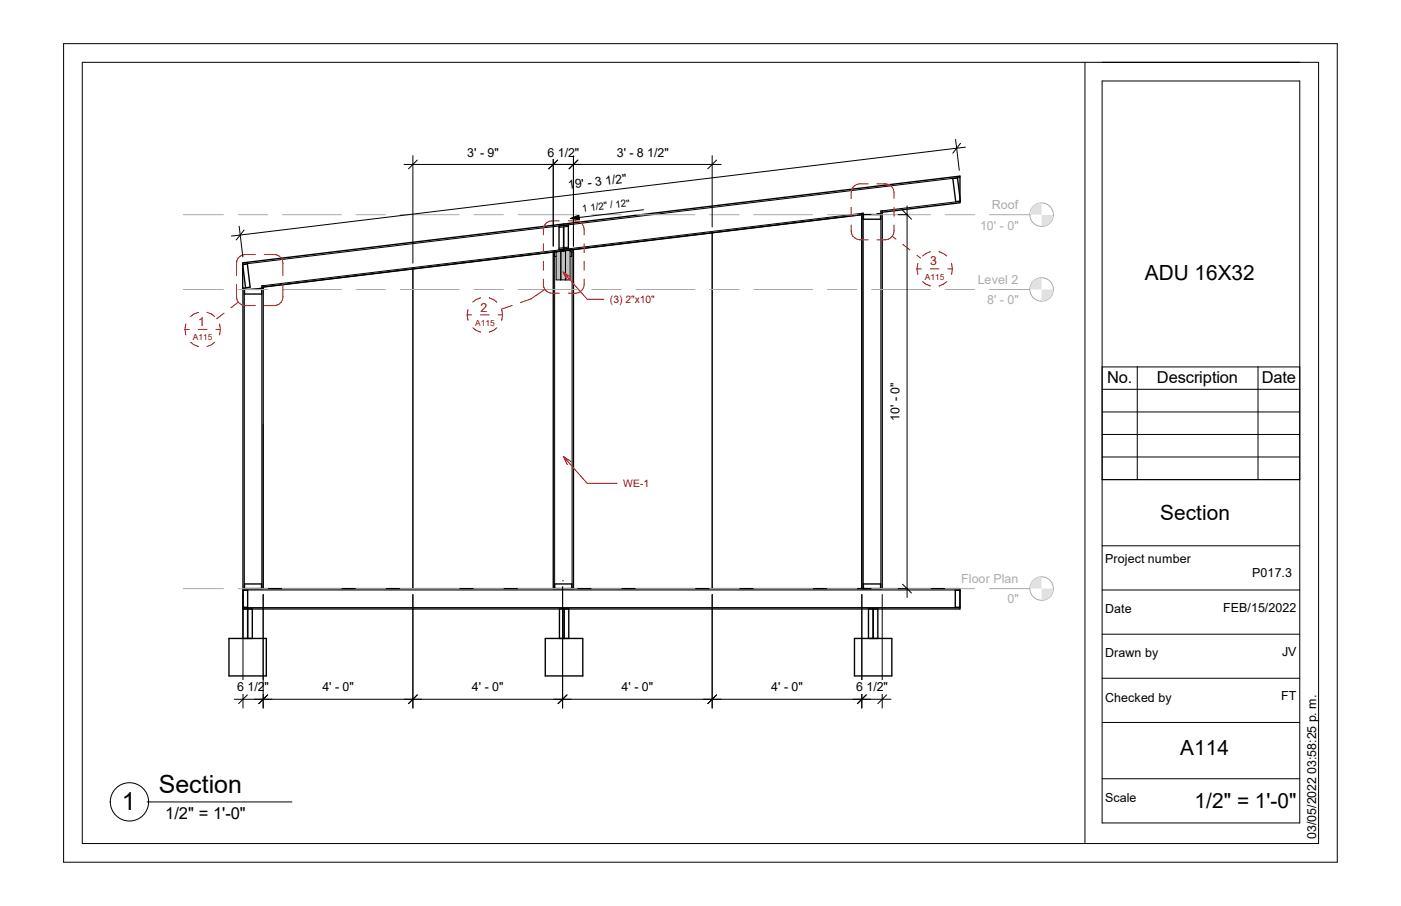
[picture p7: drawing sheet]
<svg xmlns="http://www.w3.org/2000/svg" width="432mm" height="279mm" viewBox="0 0 432 279" stroke-linecap="round" stroke-linejoin="round" font-family="sans-serif">
<path d="M270.3 65.7h1.4v.5h-1.4zM79.7 88.8h1.4v.5h-1.4z" fill="#000"/>
<g fill="#c0c0c0">
<path d="M174.3 77.1h1.4v9.2h-1.4z"/>
<path d="M172.8 77.3h1.5v9h-1.5z"/>
<path d="M171.4 77.5h1.4v8.8h-1.4z"/>
</g>
<g fill="#fff">
<path d="M74.8 69.1h98.9v12.3h-98.9z"/>
<path d="M74.8 69.5h98.9v19.3h-98.9z"/>
<path d="M81.1 76.9h92.6v11.6h-92.6z"/>
<path d="M74.8 81.6l.1 .4z"/>
<path d="M295.9 61.1l.1 .9z"/>
<path d="M173.7 69.6v.4z"/>
<path d="M173.7 70v6.4z"/>
<path d="M173.7 76.4v.4z"/>
</g>
<g fill="#fff">
<path d="M267.7 187.8h2.9v9.1h-2.9zM74.9 187.8h2.9v9.1h-2.9zM172.4 187.8h2.9v9.1h-2.9z" fill-rule="evenodd"/>
<path d="M263.4 196.9h11.5v11.5h-11.5zM70.6 196.9h11.5v11.5h-11.5zM168.1 196.9h11.5v11.5h-11.5z" fill-rule="evenodd"/>
</g>
<g fill="none" stroke="#000" stroke-width=".42">
<path d="M293.7 55l1.4-.1 .9 7.1-1.4 .2zM172.3 69.7l2.9-.3v7.2l-2.9 .4zM173.7 77.3v-8.2l122.2-14.8v8.2l-24 2.9v116.1M176.7 77v104.5M270.3 66.2h-4.2v1.4h5.3v-1.4M74.8 81.6l1.4-.2 .9 7.2-1.4 .2zM79.7 89.2h-4.3v1.5h5.2v-1.4M70.6 196.9h11.5v11.5h-11.5zM74.9 181.5h221v6.3h-221M74.9 182h1.4v5.3h-1.4M75.4 181.5v-1.4h5.2v1.4M76.3 187.8v9.1"/>
<path d="M77.8 187.8v9.1M81.1 181.5v-93l92.6-11.2v-8.2l-98.9 12 .1 115.8M168.1 196.9h11.5v11.5h-11.5zM170.5 181.5v-103.8l95.1-11.5v115.3M170.9 181.5v-1.4h5.3v1.4M172.4 187.8v9.1M173.9 187.8v9.1M175.3 187.8v9.1M263.4 196.9h11.5v11.5h-11.5zM266.1 181.5v-1.4h5.3v1.4M267.7 187.8v9.1M269.1 187.8v9.1"/>
<path d="M270.6 187.8v9.1M295.9 182h-1.5v5.3h1.5"/>
</g>
<g fill="none" stroke="#000" stroke-width=".31">
<path d="M295.9 54.7l-122.2 14.8M170.5 77.7l-43.2 5.2M170.9 79.1h.5M171.4 77.6h-.5v103.9M172.8 77.4v8.9M173.7 69.5l-98.9 12M173.7 76.9l-92.6 11.2M174.3 77.3l-1.5 .1M174.3 77.3v9M174.3 77.3l1.4-.2v9.2h-4.3v-8.7l1.4-.1M175.2 69.8l-2.9 .3M175.2 76.2l-2.9 .3"/>
<path d="M175.7 77.6h.5v1.5h-.5M176.3 77v104.5M219.5 71.8v109.7M219.5 71.8l-42.8 5.2M219.5 71.8l46.1-5.6v115.3h-88.9M265.6 65.8l.5-.1v115.8M265.6 65.8v.4M265.6 65.8l-91.9 11.1M270.3 65.9l1.4-.2v.5h-1.4zM271.5 66.2v115.3M271.9 65v.4M271.9 65l-.4 .1v.7"/>
<path d="M295.9 62.1l-24 2.9M74.8 88.9l.5-.1v92.7M74.8 81.1h.3M80.7 89.3v92.2M81.1 88.8v.5h-3.9M81.1 88.1h-.4v.8M81.1 88.8l-1.4 .2v.3M81.1 88.8l-3.9 .4M127.3 82.9l-46.2 5.6v-.4M127.3 82.9v98.6h-46.2v-50.7M173.4 179.1h.2M74.9 187.4h221"/>
<path d="M74.9 181.9h221"/>
</g>
<circle cx="321" cy="181.5" r="3.6" fill="none" stroke="#aaa" stroke-width=".31"/>
<g fill="#e2e2e2">
<path d="M321 181.5h3.7v3.6h-3.7z"/>
<path d="M317.4 177.9h3.6v3.6h-3.6z"/>
</g>
<g fill="#fff">
<path d="M296.3 176.4h17.6v4.3h-17.6z"/>
<path d="M310.5 182.7h3.6v4.3h-3.6z"/>
</g>
<g fill="none" stroke="#aaa" stroke-width=".31">
<path d="M56.5 181.5h12.4M73.4 181.5h9.1M87 181.5h18.2M109.7 181.5h9.1M123.4 181.5h18.1M146 181.5h9.2M159.7 181.5h18.1M182.4 181.5h9.1M196 181.5h18.2M218.7 181.5h9.1M232.3 181.5h18.2M255 181.5h9.1"/>
<path d="M268.6 181.5h18.2M291.3 181.5h9.1M305 181.5h12.4"/>
<circle cx="321" cy="89.3" r="3.6"/>
</g>
<g fill="#e2e2e2">
<path d="M321 89.3h3.7v3.6h-3.7z"/>
<path d="M317.4 85.6h3.6v3.7h-3.6z"/>
</g>
<g fill="#fff">
<path d="M301.3 84.1h12.6v4.3h-12.6z"/>
<path d="M304.2 90.4h4v4.3h-4z"/>
<path d="M308.2 90.4h1.3v4.3h-1.3z"/>
<path d="M310.5 90.4h3.6v4.3h-3.6z"/>
</g>
<g fill="none" stroke="#aaa" stroke-width=".31">
<path d="M56.5 89.3h12.4M73.4 89.3h9.1M87 89.3h18.2M109.7 89.3h9.1M123.4 89.3h18.1M146 89.3h9.2M159.7 89.3h18.1M182.4 89.3h9.1M196 89.3h18.2M218.7 89.3h9.1M232.3 89.3h18.2M255 89.3h9.1"/>
<path d="M268.6 89.3h18.2M291.3 89.3h9.1M305 89.3h12.4"/>
<circle cx="321" cy="66.2" r="3.6"/>
</g>
<g fill="#e2e2e2">
<path d="M321 66.2h3.7v3.6h-3.7z"/>
<path d="M317.4 62.6h3.6v3.6h-3.6z"/>
</g>
<g fill="#fff">
<path d="M305.7 61.1h8.2v4.3h-8.2z"/>
<path d="M302 67.4h6.2v4.3h-6.2z"/>
<path d="M308.2 67.4h1.3v4.3h-1.3z"/>
<path d="M310.5 67.4h3.6v4.3h-3.6z"/>
</g>
<g fill="none" stroke="#aaa" stroke-width=".31">
<path d="M56.5 66.2h12.4M73.4 66.2h9.1M87 66.2h18.2M109.7 66.2h9.1M123.4 66.2h18.1M146 66.2h9.2M159.7 66.2h18.1M182.4 66.2h9.1M196 66.2h18.2M218.7 66.2h9.1M232.3 66.2h18.2M255 66.2h9.1"/>
<path d="M268.6 66.2h18.2M291.3 66.2h9.1M305 66.2h12.4"/>
</g>
<path d="M173.6 83.9l2.3 1.6M173.6 83.9l1.2 2.5M173.6 83.9l7.4 8.4h5.1" fill="none" stroke="#f00" stroke-width=".31"/>
<path d="M188 90.6h13.8v3.5h-13.8z" fill="#fff"/>
<g fill="none" stroke="#f00" stroke-width=".31">
<path d="M267.6 56.7a4.5 4.5 0 0 0-4.8 1.1l-.5 1.6v1.8M270.3 56.7h2.5a2.67 2.67 0 0 1 2.7 2.7v1.8M78.7 78.5h-3.1a2.73 2.73 0 0 0-2.7 2.7v3.8M81.4 78.5h3.1a2.67 2.67 0 0 1 2.7 2.7v3.8M167.5 75.2v2.7M172.4 68.1a4.1 4.1 0 0 0-4.4 1.1l-.4 .8-.1 2.4M175.1 68.1a4.1 4.1 0 0 1 4.4 1.1l.4 .8 .1 2.4M180 75.2v2.7M262.3 69.4a3.6 3.6 0 0 0 1.9 4.4l3.4 .2M262.3 64v2.7M275 72.9l1.1 .8M275.5 69.4a3.6 3.6 0 0 1-1.8 4.4l-3.4 .2"/>
<path d="M275.5 64v2.7M278.3 75.4l2.2 1.7M282.6 78.7l1.2 .9M286.7 77.6h.1M286.7 77.6l-1.3 .6-1 .8M289.4 77.6l1.4 .6 1 .8M57.3 99.9l-.3 1.7M61.1 96.3l-1.4 .6-.9 .7M63.8 96.3l1.4 .6 1 .7M67.6 99.9l.3 1.7M69 96.6l-2.2 1.7M72.9 87.7v3.8l.5 1.6"/>
<path d="M73.4 93.1l1.4 1 3.9 .1M73.4 93.2l-2.2 1.7M87.2 87.7v3.8a2.67 2.67 0 0 1-2.7 2.7h-3.1M144 97.1h1.3M144 97.1l.3 1.7M144.3 95.5l-.3 1.6M148.1 97.1h2.7M148.1 91.9l-1.4 .5-1 .8M150.8 91.9l1.3 .5 1 .8M153.5 97.1h1.4M154.6 95.5l.3 1.6M154.9 97.1l-.3 1.7"/>
<path d="M157.9 94.2l-3.3 1.1M167.5 86.1a3.5 3.5 0 0 0 1.8 4.2l3.1 .1M167.5 80.6v2.8M167.9 89.2l-4.2 3-3.3 1.1M180 86.1a3.5 3.5 0 0 1-1.8 4.2l-3.1 .1M180 80.6v2.8M282.6 82.9h1.4M282.6 82.9l.3 1.7M282.9 81.2l-.3 1.7M284.4 86.9l1 .7 1.3 .6M286.7 88.2h.1M286.7 82.9h2.7"/>
<path d="M291.8 86.9l-1 .7-1.4 .6M292.1 82.9h1.4M293.2 81.2l.3 1.7M293.5 82.9l-.3 1.7M57 101.6h1.4M57 101.6l.3 1.7M58.8 105.5l.9 .8 1.4 .5M61.1 101.6h2.7M66.2 105.5l-1 .8-1.4 .5M66.5 101.6h1.4M67.9 101.6l-.3 1.7M145.7 101.1l1 .8 1.4 .5"/>
<path d="M153.1 101.1l-1 .8-1.3 .5M173.6 140.8l2.4 1.5M173.6 140.8l1.3 2.5M173.6 140.8l7.4 8.3h9.2"/>
</g>
<g fill="#fff">
<path d="M192 147.3h5.3v3.6h-5.3z"/>
<path d="M197.3 147.3h1v3.6h-1z"/>
<path d="M198.3 147.3h1.8v3.6h-1.8z"/>
</g>
<path d="M276.8 66.2h2.9M278.2 64.9l2.7 2.7M279.6 63.5v120.8M276.8 181.5h2.9M278.2 180.2l2.7 2.7" fill="none" stroke="#000" stroke-width=".31"/>
<path d="M273.7 118h4.4v11.8h-4.4z" fill="#fff"/>
<path d="M74.9 183.3v35.1M81.1 183.3v35.1M72.2 215.6h11.7M76.2 214.3l-2.7 2.7M82.5 214.3l-2.7 2.7" fill="none" stroke="#000" stroke-width=".31"/>
<path d="M73.1 209.8h9.8v4.2h-9.8z" fill="#fff"/>
<path d="M81.1 183.3v35.1M127.3 183.3v35.1M78.4 215.6h51.6M82.5 214.3l-2.7 2.7M128.6 214.3l-2.7 2.7" fill="none" stroke="#000" stroke-width=".31"/>
<path d="M99.4 209.8h9.7v4.2h-9.7z" fill="#fff"/>
<path d="M127.3 183.3v35.1M173.4 180.9v37.5M124.5 215.6h51.6M128.6 214.3l-2.7 2.7M174.8 214.3l-2.8 2.7" fill="none" stroke="#000" stroke-width=".31"/>
<path d="M145.5 209.8h9.7v4.2h-9.7z" fill="#fff"/>
<path d="M173.4 180.9v37.5M219.5 183.3v35.1M170.6 215.6h51.6M174.8 214.3l-2.8 2.7M220.9 214.3l-2.8 2.7" fill="none" stroke="#000" stroke-width=".31"/>
<path d="M191.6 209.8h9.7v4.2h-9.7z" fill="#fff"/>
<path d="M219.5 183.3v35.1M265.6 183.3v35.1M216.8 215.6h51.6M220.9 214.3l-2.8 2.7M267 214.3l-2.8 2.7" fill="none" stroke="#000" stroke-width=".31"/>
<path d="M237.7 209.8h9.7v4.2h-9.7z" fill="#fff"/>
<path d="M265.6 183.3v35.1M271.9 183.3v35.1M262.9 215.6h11.7M267 214.3l-2.7 2.7M273.3 214.3l-2.7 2.7" fill="none" stroke="#000" stroke-width=".31"/>
<path d="M263.9 209.8h9.8v4.2h-9.8z" fill="#fff"/>
<path d="M294.5 43l1.2 9.5M296 44.2l-2.3 3M297.6 45.4l-226.3 27.4M73.7 69.8l.3 2.7M74 72.5l-1.2 1.5M74 72.5l.8 6.7M75.2 71l-1.2 1.5" fill="none" stroke="#000" stroke-width=".31"/>
<g fill="#fff">
<path d="M174.8 54.4l18-2.2 .6 5.3-18 2.2z"/>
<path d="M179.2 62.1l14.6-1.8 .5 4.3-14.6 1.7z"/>
</g>
<path d="M175.8 67.4l2.6-1.1 .2 1.5z" fill="#000" stroke="#000" stroke-width=".31"/>
<path d="M124.5 50.7h48.7M127.3 48v33.2M128.6 49.4l-2.7 2.7M170.5 48v27.9M171.9 49.4l-2.8 2.7M198.3 64.7l-22.5 2.7" fill="none" stroke="#000" stroke-width=".31"/>
<path d="M144 44.9h9.8v4.2h-9.8z" fill="#fff"/>
<path d="M167.8 50.7h11.7M170.5 48v27.9M171.9 49.4l-2.8 2.7M176.7 48v27.9M178.1 49.4l-2.7 2.7" fill="none" stroke="#000" stroke-width=".31"/>
<path d="M168.7 44.9h9.9v4.2h-9.9z" fill="#fff"/>
<path d="M174 50.7h48.2M176.7 48v27.9M178.1 49.4l-2.7 2.7M219.5 48v22M220.9 49.4l-2.8 2.7" fill="none" stroke="#000" stroke-width=".31"/>
<path d="M190.1 44.9h16v4.2h-16z" fill="#fff"/>
<path d="M19.6 13.5h392.6v252.4h-392.6zM25.4 19.2h381v240.9h-381zM334.4 19.2v240.9M339.7 25h60.9v228.8h-60.9zM339.7 147.9h60.9M339.7 168.3h60.9M339.7 181.9h60.9M339.7 195.6h60.9M339.7 209.2h60.9M339.7 222.8h60.9M339.7 240.2h60.9" fill="none" stroke="#000" stroke-width=".31"/>
<g fill="#fff">
<path d="M340.7 243.9h9.6v4.3h-9.6z"/>
<path d="M340.7 212.9h20.4v4.4h-20.4z"/>
<path d="M340.7 199.3h16.3v4.3h-16.3z"/>
<path d="M340.7 185.7h8.1v4.3h-8.1z"/>
<path d="M340.7 170.3h26.4v4.3h-26.4z"/>
</g>
<g fill="none" stroke="#000" stroke-width=".31">
<path d="M339.7 113.2h60.9v34.7h-60.9zM350.5 113.2v34.7M387.7 113.2v34.7M339.7 134h60.9M339.7 127h60.9M339.7 120.1h60.9M339.7 140.9h60.9M45.3 247.3h44.7"/>
<circle cx="39.9" cy="247.3" r="5.9"/>
</g>
<g font-size="7.7">
<text x="49" y="244.5">Section</text>
<text x="37.6" y="249.9">1</text>
</g>
<g font-size="6.4">
<text x="352.8" y="86.3">ADU 16X32</text>
<text x="357.6" y="160.4">Section</text>
<text x="363.7" y="232.8">A114</text>
<text x="368.2" y="249.1">1/2&quot; = 1'-0&quot;</text>
</g>
<g font-size="5.1">
<text x="341.2" y="118.2">No.</text>
<text x="356.6" y="118.2">Description</text>
<text x="388.9" y="118.2">Date</text>
<text x="50.9" y="252.7">1/2&quot; = 1'-0&quot;</text>
</g>
<g font-size="3.8">
<text x="144" y="48.3">3' - 9&quot;</text>
<text x="168.7" y="48.3">6 1/2&quot;</text>
<text x="190.1" y="48.3">3' - 8 1/2&quot;</text>
<text x="175.3" y="58.4" transform="rotate(-7 175.3 58.4)">19' - 3</text>
<text x="186.7" y="57" transform="rotate(-7 186.7 57)">1/2&quot;</text>
<text x="277.2" y="129.8" transform="rotate(-90 277.2 129.8)">10' - 0&quot;</text>
<text x="340.7" y="173.7">Project number</text>
<text x="386" y="177.8">P017.3</text>
<text x="340.7" y="189.1">Date</text>
<text x="377" y="188.6">FEB/15/2022</text>
<text x="340.7" y="202.7">Drawn by</text>
<text x="395.1" y="202.2">JV</text>
<text x="73.1" y="213.2">6 1/2&quot;</text>
<text x="99.4" y="213.2">4' - 0&quot;</text>
<text x="145.5" y="213.2">4' - 0&quot;</text>
<text x="191.6" y="213.2">4' - 0&quot;</text>
<text x="237.7" y="213.2">4' - 0&quot;</text>
<text x="263.9" y="213.2">6 1/2&quot;</text>
<text x="394.9" y="215.8">FT</text>
<text x="340.7" y="216.4">Checked by</text>
<text x="340.7" y="247.4">Scale</text>
<text x="405.7" y="258.7" transform="rotate(-90 405.7 258.7)">03/05/2022 03:58:25 p. m.</text>
</g>
<g font-size="3.8" fill="#aaa">
<text x="305.7" y="64.5">Roof</text>
<text x="302" y="70.8">10' -</text>
<text x="310.5" y="70.8">0&quot;</text>
<text x="301.3" y="87.5">Level 2</text>
<text x="304.2" y="93.9">8' -</text>
<text x="310.5" y="93.9">0&quot;</text>
<text x="296.3" y="179.8">Floor Plan</text>
<text x="310.5" y="186.1">0&quot;</text>
</g>
<g font-size="3.8" fill="#f00">
<text x="286.7" y="81.9">3</text>
<text x="61.1" y="100.5">1</text>
<text x="148.1" y="96.1">2</text>
</g>
<g font-size="3.2" fill="#f00">
<text x="188" y="93.4">(3) 2&quot;x10&quot;</text>
<text x="192" y="150.2">WE-1</text>
</g>
<g font-size="3.1">
<text x="179.5" y="65.3" transform="rotate(-7 179.5 65.3)">1</text>
<text x="182.1" y="65" transform="rotate(-7 182.1 65)">1/2&quot; / 12&quot;</text>
</g>
<g font-size="2.6" fill="#f00">
<text x="285.1" y="86.3">A115</text>
<text x="146.4" y="100.5">A115</text>
<text x="59.5" y="105">A115</text>
</g>
</svg>
